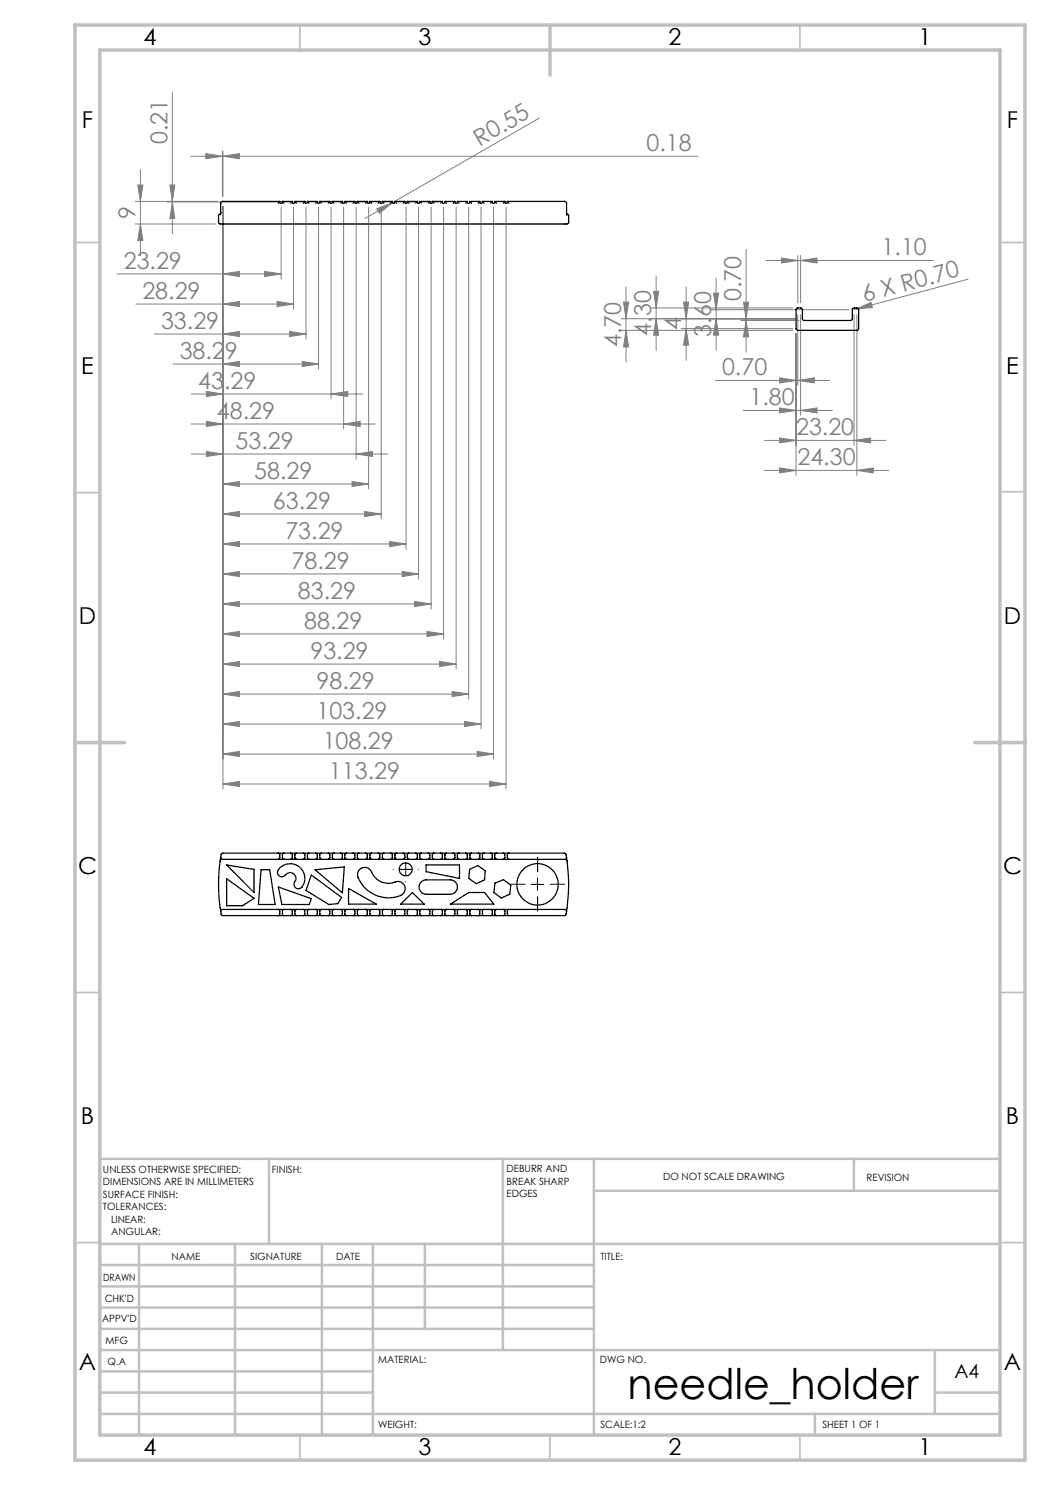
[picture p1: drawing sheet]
<svg xmlns="http://www.w3.org/2000/svg" width="210mm" height="297mm" viewBox="0 0 210 297" stroke-linecap="round" stroke-linejoin="round" font-family="sans-serif">
<g fill="none" stroke="#808080" stroke-width=".2">
<path d="M34.5 18.5v28.2M27.6 37h1l-.5 3.3zM28.1 33.9v17.2M34 37h1l-.5 3.3zM38.1 31.3h101.5M41.2 30.7l3.3 .6-3.3 .4zM44.5 30.2v9.1M44.6 31.3l3.3-.6v1zM44.6 30.2v9.1M107.8 23.6l-34.8 20.1M23.4 54.8h32.8M27.1 40.3h16.4"/>
<path d="M27.1 44.8h16M28.1 44.8l.5 3.3h-1zM33.5 40.4h54.2M34.5 40.4l.5 3.3h-1zM44.6 54.8l3.3-.5v1zM44.6 41.3v116.5M52.9 54.3l3.3 .5-3.3 .5zM56.2 41.4v14.4M58.7 41.4v20.4M61.2 41.4v26.4M63.7 41.4v32.4M66.2 41.4v38.4"/>
<path d="M68.7 41.4v44.4M71.2 41.4v50.4M73.7 41.4v56.4M75.4 41.8l3.1-1.3-2.6 2.1zM76.2 41.4v62.4M81.2 41.4v68.4M83.7 41.4v74.4M86.2 41.4v80.4M88.7 41.4v86.4M91.2 41.4v92.4M93.7 41.4v98.4M96.2 41.4v104.4"/>
<path d="M98.7 41.4v110.4M101.2 41.4v116.4M125.2 57.4v15M130.7 58.3h1l-.5 3.3zM131.2 55.2v14.9M137.2 57.4v14.7M142.7 58.6h1l-.5 3.3zM143.2 55.6v14.5M149.2 49.9v20.5M153.2 52.1h33.5M156.3 51.6l3.3 .5-3.3 .5zM159.6 51.1v9.5"/>
<path d="M160.1 52.1l3.3-.5v1zM160.1 51.1v9.5M193.6 55.8l-22.4 6M27.2 60.8h31.5M30.9 66.8h30.3M34.6 72.8h29.1M38.2 78.8h34.4M41.3 78.3l3.3 .5-3.3 .5zM44.6 60.8l3.3-.5v1zM44.6 66.8l3.3-.5v1zM44.6 72.8l3.3-.5v1zM55.4 60.3l3.3 .5-3.3 .5z"/>
<path d="M57.9 66.3l3.3 .5-3.3 .5zM60.4 72.3l3.3 .5-3.3 .5zM66.2 78.8l3.3-.5v1zM124.2 63.7h35.3M124.2 66.1h34.4M124.7 60.4h1l-.5 3.3zM125.2 66.1l.5 3.3h-1zM130.2 61.6h28.4M131.2 63.7l.5 3.3h-1zM136.2 65.7h22.4M136.7 60.4h1l-.5 3.3zM137.2 65.7l.5 3.3h-1z"/>
<path d="M142.2 61.9h27.6M143.1 76.1h22.8M143.2 63.7l.5 3.3h-1zM148.2 64.1h11.6M148.7 60.4h1l-.5 3.3zM149.2 64.1l.5 3.3h-1zM155.9 75.6l3.3 .5-3.3 .5zM159.2 66.7v28.4M159.6 76.1l3.3-.5v1zM159.6 62.9v14.2M160.1 62.9v20.2M170.8 62.9v26.2"/>
<path d="M171.2 61.8l3-1.3 .3 1zM171.2 61.8l-.4 .1M171.4 62.9v32.2M38.2 84.8h36.9M38.2 90.8h39.4M41.3 84.3l3.3 .5-3.3 .5zM41.3 90.3l3.3 .5-3.3 .5zM44.6 96.8l3.3-.5v1zM44.6 96.8h29.1M68.7 84.8l3.3-.5v1zM70.4 96.3l3.3 .5-3.3 .5zM71.2 90.8l3.3-.5v1z"/>
<path d="M148.6 82.1h17.9M152.9 88.1h24.3M152.9 94.1h24.8M155.9 81.6l3.3 .5-3.3 .5zM155.9 87.6l3.3 .5-3.3 .5zM155.9 93.6l3.3 .5-3.3 .5zM160.1 82.1l3.3-.5v1zM170.8 88.1l3.3-.5v1zM171.4 94.1l3.3-.5v1zM44.6 102.8l3.3-.5v1zM44.6 108.8l3.3-.5v1zM44.6 114.8l3.3-.5v1z"/>
<path d="M44.6 102.8h31.6M44.6 108.8h36.6M44.6 114.8h39.1M72.9 102.3l3.3 .5-3.3 .5zM77.9 108.3l3.3 .5-3.3 .5zM80.4 114.3l3.3 .5-3.3 .5zM44.6 120.8l3.3-.5v1zM44.6 126.8l3.3-.5v1zM44.6 132.8l3.3-.5v1zM44.6 138.8l3.3-.5v1zM44.6 120.8h41.6M44.6 126.8h44.1"/>
<path d="M44.6 132.8h46.6M44.6 138.8h49.1M82.9 120.3l3.3 .5-3.3 .5zM85.4 126.3l3.3 .5-3.3 .5zM87.9 132.3l3.3 .5-3.3 .5zM90.4 138.3l3.3 .5-3.3 .5zM44.6 144.8l3.3-.5v1zM44.6 150.8l3.3-.5v1zM44.6 156.8l3.3-.5v1zM44.6 144.8h51.6M44.6 150.8h54.1M44.6 156.8h56.6"/>
<path d="M92.9 144.3l3.3 .5-3.3 .5zM95.4 150.3l3.3 .5-3.3 .5zM97.9 156.3l3.3 .5-3.3 .5z"/>
</g>
<path d="M78.7 173.9h-.1M81.2 171.4v-.1M81.2 176.4h.1M83.7 173.9h.1M105 176.9h-2.9M107.5 174.4v-2.9M107.5 179.4v2.8M110 176.9h2.9" fill="none" stroke="#000" stroke-width=".2" stroke-dasharray="15.2 1.3 1.3 1.3"/>
<path d="M79.9 173.9h2.5M81.1 172.6v2.5M106.3 176.9h2.5M107.5 175.6v2.5" fill="none" stroke="#000" stroke-width=".2"/>
<g fill="none" stroke="#c0c0c0" stroke-width=".35">
<path d="M60 5v5M160 5v5M15 48.5h5M200 48.5h5M15 98.5h5M200 98.4h5M15 198.5h5M200 198.5h5M15 248.5h5M200 248.5h5M60 287v5M110 287v5"/>
<path d="M160 287v5"/>
</g>
<g fill="none" stroke="#c0c0c0" stroke-width=".5">
<path d="M53.8 231.8v17M100.6 231.8v38.2M118.8 231.8v55.2M118.8 238.2h81.2M170.8 231.8v6.4M200 231.8h-180v55.2M20 248.8h180M20 257.3h98.8M20 253h98.8M27.8 248.8v38.2M47 248.8v38.2M64.4 248.8v38.2"/>
<path d="M74.6 248.8v38.2M85 248.8v17M20 265.8h98.8M20 261.5h98.8M20 278.5h54.6M20 274.3h54.6M20 270h180M187 278.5h13M187 270v12.8M20 282.8h180M163 282.8v4.2"/>
</g>
<path d="M15 5h190v287h-190zM20 10h180v277h-180zM110 5v10M15 148.5h10M195 148.5h10" fill="none" stroke="#c0c0c0" stroke-width=".7"/>
<g fill="#808080">
<path d="M171.2 61.8l3-1.3 .3 1z"/>
<path d="M75.4 41.8l3.1-1.3-2.6 2.1z"/>
<path d="M44.6 54.8l3.3-.5v1zM52.9 54.3l3.3 .5-3.3 .5zM44.6 60.8l3.3-.5v1zM55.4 60.3l3.3 .5-3.3 .5zM44.6 66.8l3.3-.5v1zM57.9 66.3l3.3 .5-3.3 .5zM44.6 72.8l3.3-.5v1zM60.4 72.3l3.3 .5-3.3 .5zM41.3 78.3l3.3 .5-3.3 .5zM66.2 78.8l3.3-.5v1zM41.3 84.3l3.3 .5-3.3 .5zM68.7 84.8l3.3-.5v1zM41.3 90.3l3.3 .5-3.3 .5zM71.2 90.8l3.3-.5v1zM44.6 96.8l3.3-.5v1zM70.4 96.3l3.3 .5-3.3 .5zM44.6 102.8l3.3-.5v1zM72.9 102.3l3.3 .5-3.3 .5zM44.6 108.8l3.3-.5v1zM77.9 108.3l3.3 .5-3.3 .5zM44.6 114.8l3.3-.5v1zM80.4 114.3l3.3 .5-3.3 .5zM44.6 120.8l3.3-.5v1zM82.9 120.3l3.3 .5-3.3 .5zM44.6 126.8l3.3-.5v1zM85.4 126.3l3.3 .5-3.3 .5zM44.6 132.8l3.3-.5v1zM87.9 132.3l3.3 .5-3.3 .5zM44.6 138.8l3.3-.5v1zM90.4 138.3l3.3 .5-3.3 .5zM44.6 144.8l3.3-.5v1zM92.9 144.3l3.3 .5-3.3 .5zM44.6 150.8l3.3-.5v1zM95.4 150.3l3.3 .5-3.3 .5zM44.6 156.8l3.3-.5v1zM97.9 156.3l3.3 .5-3.3 .5zM41.2 30.7l3.3 .6-3.3 .4zM44.6 31.3l3.3-.6v1zM155.9 75.6l3.3 .5-3.3 .5zM159.6 76.1l3.3-.5v1zM155.9 81.6l3.3 .5-3.3 .5zM160.1 82.1l3.3-.5v1zM155.9 87.6l3.3 .5-3.3 .5zM170.8 88.1l3.3-.5v1zM155.9 93.6l3.3 .5-3.3 .5zM171.4 94.1l3.3-.5v1zM156.3 51.6l3.3 .5-3.3 .5zM160.1 52.1l3.3-.5v1z"/>
<path d="M143.2 63.7l.5 3.3h-1zM142.7 58.6h1l-.5 3.3zM131.2 63.7l.5 3.3h-1zM130.7 58.3h1l-.5 3.3z"/>
<path d="M34 37h1l-.5 3.3zM34.5 40.4l.5 3.3h-1zM27.6 37h1l-.5 3.3zM28.1 44.8l.5 3.3h-1zM148.7 60.4h1l-.5 3.3zM149.2 64.1l.5 3.3h-1zM136.7 60.4h1l-.5 3.3zM137.2 65.7l.5 3.3h-1zM124.7 60.4h1l-.5 3.3zM125.2 66.1l.5 3.3h-1z"/>
</g>
<g fill="none" stroke="#000" stroke-width=".25">
<path d="M44.1 42.8l-.4 .3v1.4l.3 .3h69.5l.2-.4v-1.3l-.3-.3M44.1 42.6v.4M56 40.3h-11.5l-.4 .3v2M56 40.3l-.4 .3M56 40.3a.28 .28 0 0 0 .2 .4 .28 .28 0 0 0 .3-.4M56.5 40.3l.3 .3M56.5 40.3h2M58.5 40.3l-.4 .3M58.5 40.3a.28 .28 0 0 0 .2 .4 .28 .28 0 0 0 .3-.4M59 40.3l.3 .3M59 40.3h2M61 40.3l-.4 .3"/>
<path d="M61 40.3a.28 .28 0 0 0 .2 .4 .28 .28 0 0 0 .3-.4M61.5 40.3l.3 .3M61.5 40.3h2M63.5 40.3l-.4 .3M63.5 40.3a.27 .27 0 0 0 .2 .4 .27 .27 0 0 0 .3-.4M64 40.3l.3 .3M64 40.3h2M66 40.3l-.3 .3M66 40.3a.27 .27 0 0 0 .2 .4 .27 .27 0 0 0 .3-.4M66.5 40.3l.3 .3M66.5 40.3h2M68.5 40.3l-.3 .3"/>
<path d="M68.5 40.3a.27 .27 0 0 0 .2 .4 .27 .27 0 0 0 .3-.4M69 40.3l.3 .3M69 40.3h2M71 40.3l-.4 .3M71 40.3a.27 .27 0 0 0 .2 .4 .27 .27 0 0 0 .3-.4M71.5 40.3l.3 .3M71.5 40.3h1.9M73.4 40.3l-.3 .3M73.4 40.3a.28 .28 0 0 0 .3 .4 .28 .28 0 0 0 .3-.4M74 40.3l.3 .3M74 40.3h2M76 40.3l-.4 .3"/>
<path d="M76 40.3a.28 .28 0 0 0 .2 .4 .28 .28 0 0 0 .3-.4M76.5 40.3l.3 .3M76.5 40.3h2M78.5 40.3l-.4 .3M78.5 40.3a.28 .28 0 0 0 .2 .4 .28 .28 0 0 0 .3-.4M79 40.3l.3 .3M79 40.3h2M81 40.3l-.4 .3M81 40.3a.27 .27 0 0 0 .2 .4 .27 .27 0 0 0 .3-.4M81.5 40.3l.3 .3M81.5 40.3h2M83.5 40.3a.27 .27 0 0 0 .2 .4 .27 .27 0 0 0 .3-.4"/>
<path d="M83.5 40.3l-.4 .3M84 40.3l.3 .3M84 40.3h2M86 40.3a.27 .27 0 0 0 .2 .4 .27 .27 0 0 0 .3-.4M86 40.3l-.3 .3M86.5 40.3l.3 .3M86.5 40.3h2M88.5 40.3l-.3 .3M88.5 40.3a.27 .27 0 0 0 .2 .4 .27 .27 0 0 0 .3-.4M89 40.3l.3 .3M89 40.3h2M91 40.3l-.4 .3"/>
<path d="M91 40.3a.27 .27 0 0 0 .2 .4 .27 .27 0 0 0 .3-.4M91.5 40.3l.3 .3M91.5 40.3h2M93.5 40.3l-.4 .3M93.5 40.3a.28 .28 0 0 0 .2 .4 .28 .28 0 0 0 .3-.4M94 40.3l.3 .3M94 40.3h2M96 40.3a.28 .28 0 0 0 .2 .4 .28 .28 0 0 0 .3-.4M96 40.3l-.4 .3M96.5 40.3l.3 .3M96.5 40.3h2M98.5 40.3a.27 .27 0 0 0 .2 .4 .27 .27 0 0 0 .3-.4"/>
<path d="M98.5 40.3l-.4 .3M99 40.3l.3 .3M99 40.3h2M101 40.3l-.4 .3M101 40.3a.27 .27 0 0 0 .2 .4 .27 .27 0 0 0 .3-.4M101.5 40.3h11.5l.3 .3v2.4M101.5 40.3l.3 .3M159.3 61.7l.2-.1a.82 .82 0 0 1 1 .3v1.9l.3 .3h9.3l.4-.3v-1.9a.75 .75 0 0 1 1.2 0v3.8l-.2 .4h-12.1l-.2-.3v-3.9zM44.1 171.5l.1 .3 .2 .1h11.2M44.1 171.5a34.6 34.6 0 0 0 0 10.8M45.3 173l5.5 .9v4.6zM45.3 175.8l5.5 3.9-2.3 1.4h-3.2z"/>
<path d="M52.2 174h1.7l1.1 6.9h-3.3zM55.6 170.6h-11a.74 .74 0 0 0-.5 .9M55.6 171.9h1.2M55.6 170.6l.4 .3v.7l-.4 .3M55.6 170.6h1.2M55.7 177.4l6.6 2.3-.5 1.2h-5.4zM55.9 173.7a2.9 2.9 0 0 1 4.1-.2 2.9 2.9 0 0 1 .1 4.2 .91 .91 0 0 1-1.2-.4 .91 .91 0 0 1 .2-1.2 1.19 1.19 0 0 0-.6-1.5 1.19 1.19 0 0 0-1.6 .6 .91 .91 0 0 1-1.3-.2 .91 .91 0 0 1 .3-1.3zM56.8 170.6l-.3 .3v.7l.3 .3M56.8 171.9h1.3M56.8 170.6h1.3M58.1 170.6l.4 .3v.7l-.4 .3M58.1 170.6h1.2"/>
<path d="M58.1 171.9h1.2M59.3 170.6l-.3 .3v.7l.3 .3M59.3 171.9h1.3M59.3 170.6h1.3M60.6 170.6l.4 .3v.7l-.4 .3M60.6 170.6h1.2M60.6 171.9h1.2M61.8 170.6l-.3 .3v.7l.3 .3M61.8 171.9h1.3M61.8 170.6h1.3M62.3 175l6 4.5-.7 1.2-1.8 .2-4.6-2.8zM63 174l5.9-.6-.4 5.2z"/>
<path d="M63.1 170.6l.4 .3v.7l-.4 .3M63.1 170.6h1.2M63.1 171.9h1.2M64.3 170.6l-.3 .4v.5l.3 .4M64.3 171.9h1.4M64.3 170.6h1.4M65.7 170.6l.3 .4v.5l-.3 .4M65.7 170.6h1.1M65.7 171.9h1.1M66.8 170.6l-.3 .4v.5l.3 .4M66.8 171.9h1.4M66.8 170.6h1.4"/>
<path d="M68.2 170.6l.3 .4v.5l-.3 .4M68.2 170.6h1.1M68.2 171.9h1.1M69.3 170.6l-.3 .3v.7l.3 .3M69.3 171.9h1.3M69.3 170.6h1.3M69.7 177.7l5.5 3.1h-5.5zM70.6 170.6l.4 .4v.5l-.4 .4M70.6 170.6h1.2M70.6 171.9h1.2M71.8 170.6l-.3 .3v.7l.3 .3M71.8 171.9h1.3"/>
<path d="M71.8 170.6h1.3M71.9 174a1.56 1.56 0 0 1 2.6 .8 3.6 3.6 0 0 0 4.8 1.5 1.49 1.49 0 0 1 1.8 1.3 1.49 1.49 0 0 1-1.5 1.7 6.4 6.4 0 0 1-8.1-4.4zM73.1 170.6l.3 .3v.7l-.3 .3M73.1 170.6h1.2M73.1 171.9h1.2M74.3 170.6l-.3 .3v.7l.3 .3M74.3 171.9h1.3M74.3 170.6h1.3M75.6 170.6l.4 .3v.7l-.4 .3M75.6 170.6h1.2M75.6 171.9h1.2M76.8 170.6l-.3 .3v.7l.3 .3"/>
<path d="M76.8 171.9h1.3M76.8 170.6h1.3M78.1 170.6l.4 .3v.7l-.4 .3M78.1 170.6h1.2M78.1 171.9h1.2M79.3 170.6l-.3 .3v.7l.3 .3M79.3 171.9h1.3M79.3 170.6h1.3M80.6 170.6l.4 .3v.7l-.4 .3M80.6 170.6h1.2M80.6 171.9h1.2M81.8 170.6l-.3 .4v.7l.3 .2"/>
<path d="M81.8 171.9h1.3M81.8 170.6h1.3M82.5 178.5l2.3 2.3h-4.6zM83.1 170.6l.4 .3v.7l-.4 .3M83.1 170.6h1.2M83.1 171.9h1.2M84.1 176.5l.4-.3 .7-.2h4.9a1.45 1.45 0 0 1 1.4 1.4 1.45 1.45 0 0 1-1.4 1.5h-4.9a1.46 1.46 0 0 1-1.1-2.4zM84.3 170.6l-.3 .4v.5l.3 .4M84.3 171.9h1.4M84.3 170.6h1.4M85.2 173h6.7v2.7l-6.7-1.4zM85.7 170.6l.3 .4v.5l-.3 .4"/>
<path d="M85.7 170.6h1.1M85.7 171.9h1.1M86.8 170.6l-.3 .4v.5l.3 .4M86.8 171.9h1.4M86.8 170.6h1.4M88.2 170.6l.3 .4v.5l-.3 .4M88.2 170.6h1.1M88.2 171.9h1.1M89.3 170.6l-.3 .3v.7l.3 .3M89.3 171.9h1.3M89.3 170.6h1.3M90.6 170.6l.4 .4v.5l-.4 .4"/>
<path d="M90.6 170.6h1.2M90.6 171.9h1.2M91.8 170.6l-.3 .3v.7l.3 .3M91.8 171.9h1.3M91.8 170.6h1.3M93.1 170.6l.4 .3v.7l-.4 .3M93.1 170.6h1.2M93.1 171.9h1.2M93.9 173.9l1.7-.8 1.4 1.1-.1 1.8-1.7 .7-1.4-1zM94.3 170.6l-.3 .3v.7l.3 .3M94.3 171.9h1.3M94.3 170.6h1.3"/>
<path d="M95.6 170.6l.4 .3v.7l-.4 .3M95.6 170.6h1.2M95.6 171.9h1.2M96.8 170.6l-.3 .3v.7l.3 .3M96.8 171.9h1.3M96.8 170.6h1.3M98.1 170.6l.4 .3v.7l-.4 .3M98.1 170.6h1.2M98.1 171.9h1.2M99 176.6l1.7-.7 1.5 1.1-.2 1.9-1.7 .7-1.5-1.1zM99.3 170.6l-.3 .4v.5l.3 .4M99.3 171.9h1.3"/>
<path d="M99.3 170.6h1.3M100.6 170.6l.4 .3v.7l-.4 .3M100.6 171.9h1.2M100.6 170.6h1.2M101.8 170.6h11.1a.74 .74 0 0 1 .4 .9M101.8 170.6l-.3 .4v.5l.3 .4M113.3 171.5l-.3 .4h-11.2M113.3 171.5a35.9 35.9 0 0 1 0 10.8M44.1 182.3a.74 .74 0 0 0 .5 .8h11M55.6 181.9h-11.3l-.2 .4M55.6 181.9l.4 .2v.7l-.4 .3M55.6 183.1h1.2"/>
<path d="M55.6 181.9h1.2M56.8 181.9l-.3 .2v.7l.3 .3M56.8 181.9h1.3M56.8 183.1h1.3M58.1 183.1h1.2M58.1 181.9l.4 .2v.7l-.4 .3M58.1 181.9h1.2M59.3 181.9l-.3 .2v.7l.3 .3M59.3 181.9h1.3M59.3 183.1h1.3M60.6 181.9l.4 .2v.7l-.4 .3M60.6 183.1h1.2"/>
<path d="M60.6 181.9h1.2M61.8 181.9l-.3 .2v.7l.3 .3M61.8 181.9h1.3M61.8 183.1h1.3M63.1 183.1h1.2M63.1 181.9l.4 .2v.7l-.4 .3M63.1 181.9h1.2M64.3 181.9l-.3 .3v.6l.3 .3M64.3 181.9h1.4M64.3 183.1h1.4M65.7 183.1h1.1M65.7 181.9l.3 .3v.6l-.3 .3"/>
<path d="M65.7 181.9h1.1M66.8 181.9l-.3 .3v.6l.3 .3M66.8 181.9h1.4M66.8 183.1h1.4M68.2 183.1h1.1M68.2 181.9l.3 .3v.6l-.3 .3M68.2 181.9h1.1M69.3 181.9l-.3 .2v.7l.3 .3M69.3 181.9h1.3M69.3 183.1h1.3M70.6 183.1h1.2M70.6 181.9l.4 .3v.6l-.4 .3"/>
<path d="M70.6 181.9h1.2M71.8 181.9l-.3 .2v.7l.3 .3M71.8 181.9h1.3M71.8 183.1h1.3M73.1 183.1h1.2M73.1 181.9l.3 .2v.7l-.3 .3M73.1 181.9h1.2M74.3 181.9l-.3 .2v.7l.3 .3M74.3 181.9h1.3M74.3 183.1h1.3M75.6 183.1h1.2M75.6 181.9l.4 .2v.7l-.4 .3"/>
<path d="M75.6 181.9h1.2M76.8 181.9l-.3 .2v.7l.3 .3M76.8 181.9h1.3M76.8 183.1h1.3M78.1 183.1h1.2M78.1 181.9l.4 .2v.7l-.4 .3M78.1 181.9h1.2M79.3 181.9l-.3 .2v.7l.3 .3M79.3 181.9h1.3M79.3 183.1h1.3M80.6 181.9l.4 .2v.7l-.4 .3M80.6 183.1h1.2"/>
<path d="M80.6 181.9h1.2M81.8 181.9l-.3 .3v.6l.3 .3M81.8 181.9h1.3M81.8 183.1h1.3M83.1 181.9l.4 .2v.7l-.4 .3M83.1 183.1h1.2M83.1 181.9h1.2M84.3 181.9l-.3 .3v.6l.3 .3M84.3 181.9h1.4M84.3 183.1h1.4M85.7 181.9l.3 .3v.6l-.3 .3M85.7 183.1h1.1"/>
<path d="M85.7 181.9h1.1M86.8 181.9l-.3 .3v.6l.3 .3M86.8 181.9h1.4M86.8 183.1h1.4M88.2 181.9l.3 .3v.6l-.3 .3M88.2 183.1h1.1M88.2 181.9h1.1M89.3 181.9l-.3 .2v.7l.3 .3M89.3 181.9h1.3M89.3 183.1h1.3M90.1 180.8l3.7-2.3h3.1l1.9 2.3zM90.6 181.9l.4 .3v.6l-.4 .3"/>
<path d="M90.6 183.1h1.2M90.6 181.9h1.2M91.8 181.9l-.3 .2v.7l.3 .3M91.8 181.9h1.3M91.8 183.1h1.3M93.1 181.9l.4 .2v.7l-.4 .3M93.1 183.1h1.2M93.1 181.9h1.2M94.3 181.9l-.3 .2v.7l.3 .3M94.3 181.9h1.3M94.3 183.1h1.3M95.6 181.9l.4 .2v.7l-.4 .3"/>
<path d="M95.6 183.1h1.2M95.6 181.9h1.2M96.8 181.9l-.3 .2v.7l.3 .3M96.8 181.9h1.3M96.8 183.1h1.3M98.1 181.9l.4 .2v.7l-.4 .3M98.1 183.1h1.2M98.1 181.9h1.2M99.3 181.9l-.3 .3v.6l.3 .3M99.3 181.9h1.3M99.3 183.1h1.3M100.6 181.9l.4 .2v.7l-.4 .3"/>
<path d="M100.6 181.9h1.2M100.6 183.1h1.2M101.8 181.9h11.3l.2 .4M101.8 181.9l-.3 .3v.6l.3 .3M113.3 182.3a.74 .74 0 0 1-.4 .8h-11.1"/>
<circle cx="81.1" cy="173.9" r="1.3"/>
<circle cx="107.5" cy="176.9" r="4.1"/>
</g>
<text font-size="8.5" x="125.5" y="279.7">needle_holder</text>
<g font-size="4.7">
<text x="28.7" y="9">4</text>
<text x="83.7" y="9">3</text>
<text x="133.7" y="9">2</text>
<text x="183.7" y="9">1</text>
<text x="16.4" y="25.5">F</text>
<text x="201.4" y="25.5">F</text>
<text x="16.2" y="74.8">E</text>
<text x="201.2" y="74.8">E</text>
<text x="15.8" y="124.8">D</text>
<text x="200.8" y="124.8">D</text>
<text x="15.6" y="174.7">C</text>
<text x="200.6" y="174.8">C</text>
<text x="16.2" y="224.8">B</text>
<text x="201.2" y="224.8">B</text>
<text x="15.8" y="274">A</text>
<text x="200.8" y="274">A</text>
<text x="28.7" y="291">4</text>
<text x="83.7" y="291">3</text>
<text x="133.7" y="291">2</text>
<text x="183.7" y="291">1</text>
</g>
<g font-size="4.7" fill="#808080">
<text x="33.5" y="28.8" transform="rotate(-90 33.5 28.8)">0.21</text>
<text x="95.9" y="29.3" transform="rotate(-30 95.9 29.3)">R0.55</text>
<text x="129.3" y="30.2">0.18</text>
<text x="27.1" y="43.8" transform="rotate(-90 27.1 43.8)">9</text>
<text x="24.7" y="53.8">23.29</text>
<text x="176.3" y="51.1">1.10</text>
<text x="28.5" y="59.8">28.29</text>
<text x="32.2" y="65.8">33.29</text>
<text x="148.2" y="60.2" transform="rotate(-90 148.2 60.2)">0.70</text>
<text x="172.9" y="60.4" transform="rotate(-15 172.9 60.4)">6 X R0.70</text>
<text x="35.9" y="71.8">38.29</text>
<text x="124.2" y="69.4" transform="rotate(-90 124.2 69.4)">4.70</text>
<text x="130.2" y="67.2" transform="rotate(-90 130.2 67.2)">4.30</text>
<text x="136.2" y="66" transform="rotate(-90 136.2 66)">4</text>
<text x="142.2" y="67.3" transform="rotate(-90 142.2 67.3)">3.60</text>
<text x="39.7" y="77.8">43.29</text>
<text x="144.4" y="75.1">0.70</text>
<text x="43.4" y="83.8">48.29</text>
<text x="149.9" y="81.1">1.80</text>
<text x="47.1" y="89.8">53.29</text>
<text x="159.2" y="87.1">23.20</text>
<text x="50.8" y="95.8">58.29</text>
<text x="159.5" y="93.1">24.30</text>
<text x="54.6" y="101.8">63.29</text>
<text x="57.1" y="107.8">73.29</text>
<text x="58.3" y="113.8">78.29</text>
<text x="59.6" y="119.8">83.29</text>
<text x="60.8" y="125.8">88.29</text>
<text x="62.1" y="131.8">93.29</text>
<text x="63.3" y="137.8">98.29</text>
<text x="63.3" y="143.8">103.29</text>
<text x="64.5" y="149.8">108.29</text>
<text x="65.8" y="155.8">113.29</text>
</g>
<text font-size="3.9" x="190.9" y="275.5">A4</text>
<g font-size="2">
<text x="20.6" y="234.6">UNLESS OTHERWISE SPECIFIED:</text>
<text x="20.6" y="237.1">DIMENSIONS ARE IN MILLIMETERS</text>
<text x="20.6" y="239.6">SURFACE FINISH:</text>
<text x="54.4" y="234.6">FINISH:</text>
<text x="101.3" y="234.5">DEBURR AND</text>
<text x="101.3" y="237">BREAK SHARP</text>
<text x="101.3" y="239.5">EDGES</text>
<text x="132.6" y="236">DO NOT SCALE DRAWING</text>
<text x="173.3" y="236.2">REVISION</text>
<text x="20.6" y="242.1">TOLERANCES:</text>
<text x="22.2" y="244.6">LINEAR:</text>
<text x="22.2" y="247.1">ANGULAR:</text>
<text x="34.3" y="252">NAME</text>
<text x="50" y="251.9">SIGNATURE</text>
<text x="67.2" y="251.9">DATE</text>
<text x="120.1" y="251.9">TITLE:</text>
<text x="20.6" y="256.1">DRAWN</text>
<text x="20.9" y="260.3">CHK'D</text>
<text x="20.4" y="264.4">APPV'D</text>
<text x="21.1" y="268.8">MFG</text>
<text x="21.5" y="273">Q.A</text>
<text x="75.6" y="272.5">MATERIAL:</text>
<text x="120" y="272.5">DWG NO.</text>
<text x="75.6" y="285.5">WEIGHT:</text>
<text x="120.1" y="285.6">SCALE:1:2</text>
<text x="164.5" y="285.6">SHEET 1 OF 1</text>
</g>
</svg>
